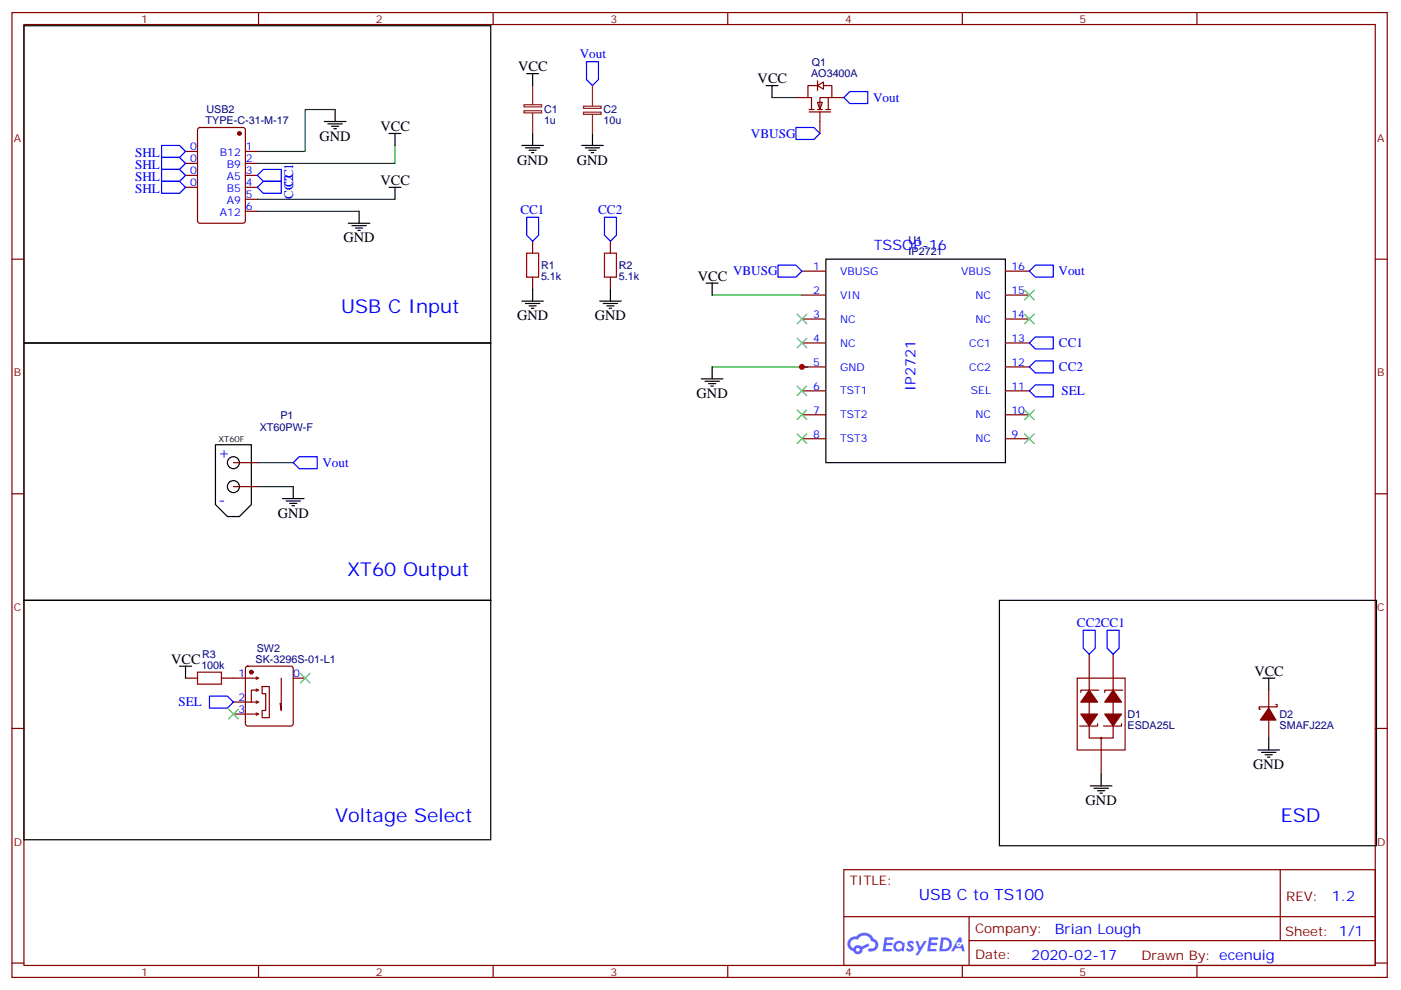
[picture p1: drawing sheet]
<svg xmlns="http://www.w3.org/2000/svg" width="413mm" height="292mm" viewBox="0 0 413 292" stroke-linecap="round" stroke-linejoin="round" font-family="sans-serif">
<g fill="none" stroke="#870000" stroke-width=".35">
<path d="M3.5 3.7h405.4v284.3h-405.4zM7.1 7.2h398.2v277.3h-398.2zM76.2 3.7v3.5M145.3 3.7v3.5M214.5 3.7v3.5M283.6 3.7v3.5M352.8 3.7v3.5M3.5 76.4h3.6M405.3 76.4h3.6M3.5 145.5h3.6M405.3 145.5h3.6M3.5 214.7h3.6"/>
<path d="M405.3 214.7h3.6M248.7 256.3h156.6v28.2h-156.6zM377.3 256.3v20.9M248.7 270.1h156.5M285.6 277.2h119.6M285.6 270.1v14.2M3.5 283.8h3.6M76.2 284.5v3.5M145.3 284.5v3.5M214.5 284.5v3.5M283.6 284.5v3.5M352.8 284.5v3.5"/>
<path d="M405.3 283.8h3.6"/>
</g>
<g fill="#5487ff">
<path d="M267.7 277.5a1.22 1.22 0 0 1 1.7 .2l-.4 .6a.47 .47 0 0 0-.3-.4 .47 .47 0 0 0-.5 .2l.1 .2a1.14 1.14 0 0 1 .8 1.8 1.14 1.14 0 0 1-1.9 0l-.2-.2 .5-.6 .7 .5a.29 .29 0 0 0 .3-.3 .29 .29 0 0 0-.2-.3 1.04 1.04 0 0 1-.6-1.7z"/>
<path d="M260.7 276.2h2.4l.3 .2-.2 .5-1.8 .1-.1 .8h1.5l.3 .4-.3 .4h-1.6l-.2 1.1h1.7l.2 .3-.2 .3-2.6 .1z"/>
<path d="M273.8 276.2h2.4l.3 .2-.1 .5-1.8 .1-.2 .8h1.6l.3 .4-.4 .4-1.6-.1-.1 1.1 1.7 .1 .2 .3-.2 .3-2.6 .1z"/>
<path d="M282.6 276.2h.7l.3 1.3-.6 .3a.69 .69 0 0 0-1 .3 .69 .69 0 0 0 .4 .9 .69 .69 0 0 0 .9-.6l.5-.2 .6 2.2h-.8l-.2-.9h-1.8l-.5 .9h-.8z"/>
<path d="M269.8 277.3h.8l.6 1.8 1.1-1.8h.9l-2.6 4.2h-.8l.9-1.5z"/>
<path d="M277.4 276.2l-.6 4.2h1.3a2.11 2.11 0 0 0 2.5-2.1 2.11 2.11 0 0 0-2.5-2.1zM278.1 277a1.39 1.39 0 0 1 1.7 1.4 1.39 1.39 0 0 1-1.8 1.2h-.3z"/>
<path d="M263.7 277.8a1.54 1.54 0 0 0-.1 2.2 1.54 1.54 0 0 0 2.2 .1l.6 .3 .3-2.3-.2-.3h-.4a1.49 1.49 0 0 0-2.4 0zM264 278.8a.94 .94 0 0 1 1.8 0 .94 .94 0 0 1-1.8 0z"/>
<path d="M250.4 276.6a2.18 2.18 0 0 0 1.1 3.7 1.44 1.44 0 0 0 1.6 .9 1.44 1.44 0 0 0 1.2-1.4l2-1.1-.5-.7-1.9 1a1.47 1.47 0 0 0-2.4 .4 1.39 1.39 0 0 1-.7-1.9 1.39 1.39 0 0 1 2-.5 2.12 2.12 0 0 1 2.2-1.3 2.12 2.12 0 0 1 1.9 1.7 1.14 1.14 0 0 1 1.1 1.4 1.14 1.14 0 0 1-1.7 .7 .43 .43 0 0 0-.5 .4 .43 .43 0 0 0 .4 .5 1.98 1.98 0 0 0 2.5-1.2 1.98 1.98 0 0 0-1.2-2.6 3.1 3.1 0 0 0-5.3-.6l-.9 .1zM252.3 279.9a.55 .55 0 0 1 1.1 0 .55 .55 0 0 1-1.1 0z"/>
<circle cx="282.6" cy="278.3" r=".26"/>
</g>
<g fill="none" stroke="#000" stroke-width=".35">
<path d="M155.2 21.7h3.5M157 21.7v3.5M157 39.3v3.6M174.6 39.3v3.6M153.8 42.9h6.4M154.9 43.6h4.2M155.9 44.3h2.1M156.6 45h.7M171.4 42.9h6.4M172.5 43.6h4.2M173.6 44.3h2.1M174.3 45h.7"/>
<path d="M243.4 76.4h52.9v59.9h-52.9zM153.8 88.7h6.4M154.9 89.4h4.2M155.9 90.1h2.1M156.6 90.8h.7M157 85.2v3.5M176.7 88.7h6.4M177.8 89.4h4.2M178.9 90.1h2.1M179.6 90.8h.7M179.9 85.2v3.5M208.1 83.4h3.6"/>
<path d="M209.9 83.4v3.6M206.7 111.7h6.4M207.8 112.4h4.2M208.8 113.1h2.2M209.5 113.8h.8M209.9 108.1v3.6M63.5 131.1h10.6v17.6l-3.5 3.5h-3.6l-3.5-3.5zM83.3 146.9h6.3M84.3 147.6h4.2M85.4 148.3h2.1M86.1 149h.7M86.4 143.4v3.5"/>
<circle cx="68.8" cy="136.3" r="1.76"/>
<circle cx="68.8" cy="143.4" r="1.76"/>
</g>
<g fill="none" stroke="#870000" stroke-width=".35">
<path d="M157 71.1v3.5M179.9 71.1v3.5M236.4 79.9h7M296.3 79.9h7.1M157 81.7v3.5M179.9 81.7v3.5M236.4 87h7M236.4 94h7M296.3 87h7.1M296.3 94h7.1M236.4 101.1h7M236.4 108.1h7"/>
<path d="M236.4 115.2h7M296.3 101.1h7.1M296.3 108.1h7.1M296.3 115.2h7.1M68.8 136.3h7M236.4 122.2h7M236.4 129.3h7M296.3 122.2h7.1M296.3 129.3h7.1M68.8 143.4h7"/>
</g>
<path d="M209.9 87h26.5M209.9 108.1h28.2M75.8 136.3h10.6M75.8 143.4h10.6" fill="none" stroke="#008700" stroke-width=".35"/>
<path d="M172.9 18.2h3.5v5.3l-1.8 1.7-1.7-1.7zM155.2 64h3.5v5.3l-1.7 1.8-1.8-1.8zM178.2 64h3.5v5.3l-1.8 1.8-1.7-1.8zM303.4 79.9l1.8-1.8h5.2v3.6h-5.2zM303.4 101.1l1.8-1.8h5.2v3.5h-5.2zM303.4 108.1l1.8-1.7h5.2v3.5h-5.2zM86.4 136.3l1.8-1.7h5.3v3.5h-5.3z" fill="none" stroke="#00f" stroke-width=".35"/>
<path d="M155.2 74.6h3.5v7.1h-3.5zM178.2 74.6h3.5v7.1h-3.5z" fill="none" stroke="#a10000" stroke-width=".35"/>
<g fill="none" stroke="#3c3" stroke-width=".35">
<path d="M234.9 99.7l2.9 2.8M234.9 92.6l2.9 2.8M237.8 99.7l-2.9 2.8M237.8 92.6l-2.9 2.8M302 92.6l2.8 2.8M302 85.5l2.8 2.9M304.8 92.6l-2.8 2.8M304.8 85.5l-2.8 2.9M234.9 113.8l2.9 2.8M237.8 113.8l-2.9 2.8M234.9 127.9l2.9 2.8M234.9 120.8l2.9 2.8"/>
<path d="M237.8 127.9l-2.9 2.8M237.8 120.8l-2.9 2.8M302 127.9l2.8 2.8M302 120.8l2.8 2.8M304.8 127.9l-2.8 2.8M304.8 120.8l-2.8 2.8"/>
</g>
<path d="M154.4 32.6h5.2v.7h-5.2zM154.4 30.9h5.2v.6h-5.2zM157 25.2v5.7M157 33.3v6" fill="none" stroke="#8c2424" stroke-width=".35"/>
<g fill="#fff" stroke="#870000" stroke-width=".35">
<path d="M240.9 30.2h1.5l-.7 2.1z"/>
<path d="M240.9 25.2l1.8-1v2.1z"/>
</g>
<g fill="none" stroke="#870000" stroke-width=".35">
<path d="M58.4 37.8l.5-.2h12.7l.7 .4v27.1l-.4 .6-13 .1-.6-.5-.1-27zM234.6 28.8h3.5M238.5 33h6.3M238.5 32.3h1.4M240.9 25.2h-2.8v3.6h1.1v3.5M240.9 23.8v2.8M240.9 32.3h1.5M241.7 33v6.3M242.7 25.2h2.5v3.6h-3.5v3.5M243.4 32.3h1.4M244.1 28.8v3.5M245.2 28.8h3.5"/>
<path d="M54.7 44.6h3.5M54.7 48.2h3.5M54.7 51.7h3.5M54.7 55.2h3.5M72.3 44.6h3.5M72.3 48.2h3.5M72.3 51.7h3.5M72.3 55.2h3.5M72.3 58.7h3.5M72.3 62.3h3.5M54.7 199.8h3.5M65.3 199.8h10.5"/>
<path d="M72.6 196.5l.4-.2h12.7l.5 .2 .2 .5v16.3l-.2 .5-.5 .2h-12.7l-.5-.3-.2-.4v-16.3zM75.5 199.5l.7 .3-.7 .4M82.9 199.8v9.6l-.4-2.1M86.4 199.8h3.6M317.5 199.8h14.1v21.2h-14.1zM321 192.8v24.7h7.1v-24.7M68.8 206.9h7M68.8 210.4h3.5M72.7 210.4h3.1M75.5 206.6l.7 .3-.7 .4M75.5 203l.7 .4-.7 .3M75.5 210.1l.7 .3-.7 .4"/>
<path d="M75.8 203.4h-1.7v3.5M77.3 202.3h2.1v9.2h-2.1v-2.1h1v-5h-1zM323.5 213.3v.7h-5.3M323.8 203.4h-5.2v.7M324.6 217.5v10.6M330.6 213.3v.7h-5.3M330.9 203.4h-5.3v.7M373.9 203.4v5.3M373.9 212.2v5.3M376.1 207.6h.3v.7h-5.3v.7h.4"/>
<circle cx="324.6" cy="217.5" r=".18"/>
</g>
<g fill="none" stroke="#000" stroke-width=".35">
<path d="M7.1 7.6h137.5v93.5h-137.5zM95.6 35.8h6.4M96.7 36.5h4.2M97.7 37.2h2.1M98.4 37.9h.7M98.8 32.3v3.5M114.7 39.3h3.5M116.4 39.3v3.6M225.8 25.2h3.5M227.5 25.2v3.6M114.7 55.2h3.5M116.4 55.2v3.5"/>
<path d="M102.7 65.8h6.3M103.7 66.5h4.2M104.8 67.2h2.1M105.5 67.9h.7M105.8 62.3v3.5M7.1 101.1h137.5v75.8h-137.5zM7.1 176.9h137.5v70.6h-137.5zM294.6 176.9h111.1v72.3h-111.1zM52.9 196.3h3.5M54.7 196.3v3.5M372.2 199.8h3.5M373.9 199.8v3.6"/>
<path d="M373.9 217.5v3.5M321.4 231.6h6.3M322.4 232.3h4.3M323.5 233h2.1M324.2 233.7h.7M324.6 228.1v3.5M370.8 221h6.3M371.8 221.7h4.3M372.9 222.4h2.1M373.6 223.1h.7"/>
</g>
<path d="M98.8 32.3h-8.8v12.3h-14.2M227.5 28.8h7.1M75.8 58.7h40.6M116.4 42.9v5.3h-40.6M75.8 62.3h30" fill="none" stroke="#008700" stroke-width=".35"/>
<g fill="none" stroke="#00f" stroke-width=".35">
<path d="M234.6 37.6h5.3l1.8 1.7-1.8 1.8h-5.3zM248.7 28.8l1.8-1.8h5.3v3.5h-5.3zM47.6 42.9h5.3l1.8 1.7-1.8 1.8h-5.3zM47.6 46.4h5.3l1.8 1.8-1.8 1.7h-5.3zM47.6 49.9h5.3l1.8 1.8-1.8 1.7h-5.3zM47.6 53.4h5.3l1.8 1.8-1.8 1.8h-5.3zM75.8 51.7l1.8-1.8h5.3v3.5h-5.3zM77.6 53.4h5.3v3.6h-5.3l-1.8-1.8zM229.3 78.1h5.3l1.8 1.8-1.8 1.8h-5.3zM303.4 115.2l1.8-1.8h5.2v3.5h-5.2zM319.3 185.7h3.5v5.3l-1.8 1.8-1.7-1.8zM326.3 185.7h3.5v5.3l-1.7 1.8-1.8-1.8z"/>
<path d="M61.7 205.1h5.3l1.8 1.8-1.8 1.8h-5.3z"/>
</g>
<path d="M172 31.3h5.2v.6h-5.2zM172 33.1h5.2v.6h-5.2zM174.6 25.2v6M174.6 33.7v5.6" fill="none" stroke="#8c2424" stroke-width=".35"/>
<g fill="#870000" stroke="#870000" stroke-width=".35">
<path d="M328.1 203.4l2.5 3.5h-5z"/>
<path d="M325.6 210.4h5l-2.5 3.6z"/>
<path d="M321 203.4l2.5 3.5h-4.9z"/>
<path d="M318.6 210.4h4.9l-2.5 3.6z"/>
<path d="M373.9 208.7l2.2 3.5h-4.6z"/>
<circle cx="70.6" cy="39.3" r=".53"/>
<circle cx="74.1" cy="198.1" r=".53"/>
</g>
<path d="M58.2 198.1h7.1v3.5h-7.1z" fill="none" stroke="#a10000" stroke-width=".35"/>
<path d="M88.5 198.4l2.9 2.9M91.4 198.4l-2.9 2.9M67.4 209l2.8 2.8M70.2 209l-2.8 2.8" fill="none" stroke="#3c3" stroke-width=".35"/>
<circle cx="236.4" cy="108.1" r=".88" fill="#c00"/>
<g font-size="5.6" fill="#00f">
<text x="100.5" y="92.3">USB C Input</text>
<text x="102.3" y="169.9">XT60 Output</text>
<text x="98.8" y="242.2">Voltage Select</text>
<text x="377.5" y="242.2">ESD</text>
</g>
<g font-size="4.6" fill="#00f">
<text x="64.2" y="134.9">+</text>
<text x="64.4" y="148.7">-</text>
<text x="270.8" y="265.3">USB C to TS100</text>
</g>
<g font-size="4.2">
<text x="152.8" y="21">VCC</text>
<text x="223.3" y="24.5">VCC</text>
<text x="94.2" y="41.5">GND</text>
<text x="112.2" y="38.6">VCC</text>
<text x="152.4" y="48.5">GND</text>
<text x="170" y="48.5">GND</text>
<text x="112.2" y="54.5">VCC</text>
<text x="101.2" y="71.4">GND</text>
<text x="205.7" y="82.7">VCC</text>
<text x="152.4" y="94.4">GND</text>
<text x="175.3" y="94.4">GND</text>
<text x="205.3" y="117.3">GND</text>
<text x="81.8" y="152.6">GND</text>
<text x="50.4" y="195.6">VCC</text>
<text x="369.7" y="199.1">VCC</text>
<text x="369.4" y="226.7">GND</text>
<text x="320" y="237.2">GND</text>
</g>
<g font-size="4.2" fill="#00f">
<text x="257.5" y="73.6">TSSOP-16</text>
<text x="269.9" y="115.2" transform="rotate(-90 269.9 115.2)">IP2721</text>
<text x="392.5" y="265.6">1.2</text>
<text x="310.9" y="275.1">Brian Lough</text>
<text x="304" y="282.9">2020-02-17</text>
</g>
<g font-size="3.9" fill="#00f">
<text x="170.9" y="17.2">Vout</text>
<text x="257.3" y="30">Vout</text>
<text x="221.3" y="40.6">VBUSG</text>
<text x="39.8" y="46.4">SHL</text>
<text x="39.8" y="49.9">SHL</text>
<text x="39.8" y="53.4">SHL</text>
<text x="39.8" y="57">SHL</text>
<text x="86.4" y="58.7" transform="rotate(-90 86.4 58.7)">CC2</text>
<text x="86.4" y="55.1" transform="rotate(-90 86.4 55.1)">CC1</text>
<text x="153.4" y="63">CC1</text>
<text x="176.3" y="63">CC2</text>
<text x="216.1" y="81.2">VBUSG</text>
<text x="312" y="81.2">Vout</text>
<text x="312.1" y="102.4">CC1</text>
<text x="312.1" y="109.4">CC2</text>
<text x="312.9" y="116.5">SEL</text>
<text x="95" y="137.6">Vout</text>
<text x="317.4" y="184.7">CC2CC1</text>
<text x="52.6" y="208.1">SEL</text>
</g>
<g font-size="3.9" fill="#800">
<text x="250.5" y="260.9">TITLE:</text>
<text x="379.1" y="265.6">REV:</text>
<text x="287.4" y="275.1">Company:</text>
<text x="378.7" y="275.7">Sheet: 1/1</text>
<text x="287.4" y="282.8">Date:</text>
<text x="336.4" y="282.8">Drawn By: ecenuig</text>
</g>
<g font-size="3.2" fill="#800">
<text x="41.6" y="6.7">1</text>
<text x="110.8" y="6.7">2</text>
<text x="179.9" y="6.7">3</text>
<text x="249.1" y="6.7">4</text>
<text x="318.2" y="6.7">5</text>
<text x="4.1" y="41.8">A</text>
<text x="405.9" y="41.8">A</text>
<text x="4.1" y="110.9">B</text>
<text x="405.9" y="110.9">B</text>
<text x="4.1" y="180.1">C</text>
<text x="405.9" y="180.1">C</text>
<text x="4.1" y="249.2">D</text>
<text x="405.9" y="249.2">D</text>
<text x="41.6" y="287.5">1</text>
<text x="110.8" y="287.5">2</text>
<text x="179.9" y="287.5">3</text>
<text x="249.1" y="287.5">4</text>
<text x="318.2" y="287.5">5</text>
</g>
<g font-size="3.2" fill="#000080">
<text x="239.1" y="22.8">AO3400A</text>
<text x="239.3" y="19.6">Q1</text>
<text x="60.9" y="33.3">USB2</text>
<text x="160.3" y="33.4">C1</text>
<text x="177.9" y="33.4">C2</text>
<text x="60.6" y="36.5">TYPE-C-31-M-17</text>
<text x="160.3" y="36.6">1u</text>
<text x="177.9" y="36.6">10u</text>
<text x="267.8" y="72">U1</text>
<text x="267.8" y="75.1">IP2721</text>
<text x="159.5" y="82.5">5.1k</text>
<text x="159.5" y="79.3">R1</text>
<text x="182.4" y="82.5">5.1k</text>
<text x="182.4" y="79.3">R2</text>
<text x="82.7" y="123.4">P1</text>
<text x="76.6" y="126.9">XT60PW-F</text>
<text x="59.3" y="197">100k</text>
<text x="59.6" y="193.8">R3</text>
<text x="75.3" y="195.3">SK-3296S-01-L1</text>
<text x="75.7" y="192.1">SW2</text>
<text x="332.3" y="214.7">ESDA25L</text>
<text x="332.3" y="211.6">D1</text>
<text x="377.1" y="214.7">SMAFJ22A</text>
<text x="377.1" y="211.6">D2</text>
</g>
<g font-size="3.2" fill="#00f">
<text x="56" y="44.3">0</text>
<text x="56" y="47.8">0</text>
<text x="64.8" y="46">B12</text>
<text x="72.5" y="44.3">1</text>
<text x="72.5" y="47.8">2</text>
<text x="56" y="51.3">0</text>
<text x="66.8" y="49.6">B9</text>
<text x="66.8" y="53.1">A5</text>
<text x="72.5" y="51.3">3</text>
<text x="56" y="54.9">0</text>
<text x="66.8" y="56.6">B5</text>
<text x="72.5" y="54.9">4</text>
<text x="72.5" y="58.4">5</text>
<text x="64.8" y="63.7">A12</text>
<text x="66.8" y="60.1">A9</text>
<text x="72.5" y="61.9">6</text>
<text x="239.6" y="79.6">1</text>
<text x="247.6" y="81">VBUSG</text>
<text x="283.3" y="81">VBUS</text>
<text x="298.1" y="79.6">16</text>
<text x="239.6" y="86.6">2</text>
<text x="247.6" y="88">VIN</text>
<text x="287.5" y="88">NC</text>
<text x="298.1" y="86.6">15</text>
<text x="239.6" y="93.7">3</text>
<text x="247.6" y="95.1">NC</text>
<text x="287.5" y="95.1">NC</text>
<text x="298.1" y="93.7">14</text>
<text x="239.6" y="100.7">4</text>
<text x="298.1" y="100.7">13</text>
<text x="239.6" y="107.8">5</text>
<text x="247.6" y="102.1">NC</text>
<text x="285.7" y="102.1">CC1</text>
<text x="298.1" y="107.8">12</text>
<text x="247.6" y="109.2">GND</text>
<text x="285.7" y="109.2">CC2</text>
<text x="239.6" y="114.8">6</text>
<text x="247.6" y="116.2">TST1</text>
<text x="286.2" y="116.2">SEL</text>
<text x="298.1" y="114.8">11</text>
<text x="239.6" y="121.9">7</text>
<text x="247.6" y="123.3">TST2</text>
<text x="287.5" y="123.3">NC</text>
<text x="298.1" y="121.9">10</text>
<text x="239.6" y="128.9">8</text>
<text x="247.6" y="130.4">TST3</text>
<text x="287.5" y="130.4">NC</text>
<text x="298.1" y="128.9">9</text>
<text x="70.3" y="199.5">1</text>
<text x="86.4" y="199.5">0</text>
<text x="70.3" y="206.6">2</text>
<text x="70.3" y="210.1">3</text>
</g>
<text font-size="2.5" x="64.4" y="130.1">XT60F</text>
</svg>
